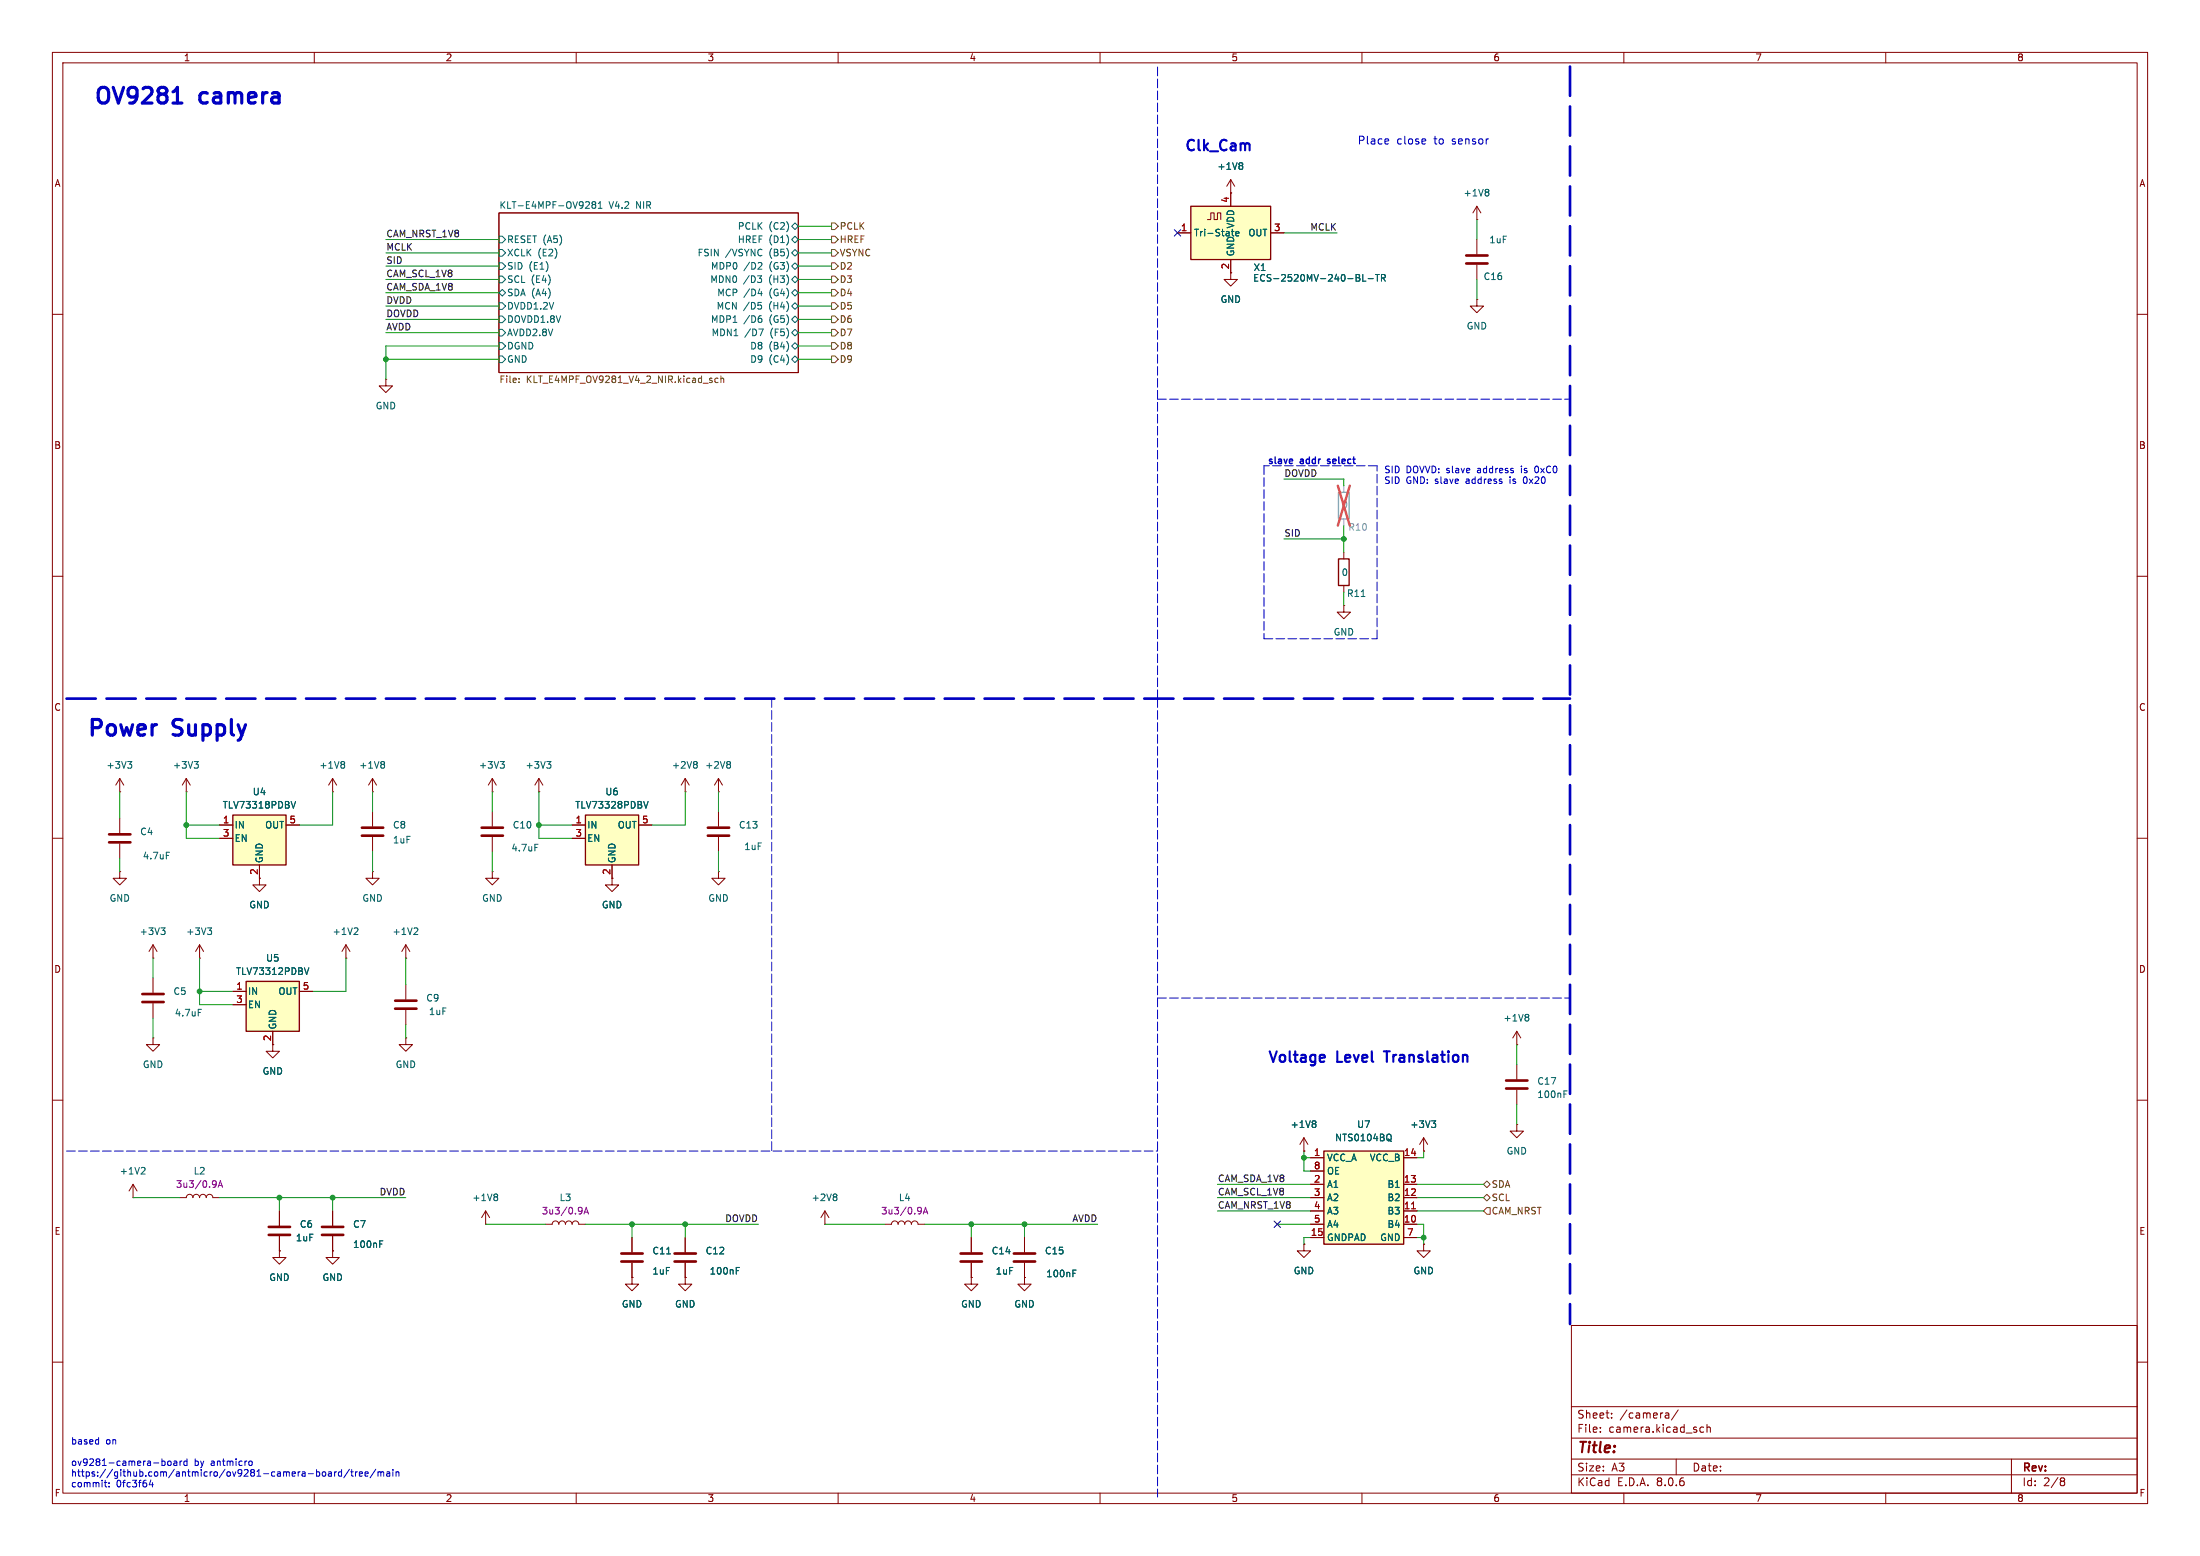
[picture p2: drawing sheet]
<svg xmlns="http://www.w3.org/2000/svg" width="420mm" height="297mm" viewBox="0 0 420 297" stroke-linecap="round" stroke-linejoin="round" font-family="sans-serif">
<g fill="none" stroke="#840000" stroke-width=".19">
<path d="M10 10h400v277h-400zM12 12h396v273h-396zM60 10v2M110 10v2M160 10v2M210 10v2M260 10v2M310 10v2M360 10v2M234.9 36.8h.1M234.9 34.3l-.7 1.3M234.9 34.3v2.5"/>
<path d="M234.9 34.3l.8 1.3M10 60h2M95.2 40.6h57.2v30.5h-57.2zM234.9 52.1v1.2h1.3l-1.3 1.3-1.2-1.3h1.2M408 60h2M10 110h2M256.5 105.4v1.3M256.5 111.8v1.2M408 110h2M10 160h2M408 160h2M77.5 198.1v1.3h1.2l-1.2 1.3-1.3-1.3h1.3"/>
<path d="M77.5 198.1h.1M77.5 188v2.8M77.5 192.8v2.8M10 210h2M408 210h2M25.4 228.6h.1M25.4 226.1l-.8 1.2M25.4 226.1v2.5M25.4 226.1l.8 1.2M53.3 238.8v1.2h1.3l-1.3 1.3-1.2-1.3h1.2M53.3 238.8h.1M53.3 231.1v2.8"/>
<path d="M53.3 236v2.8M63.5 238.8v1.2h1.3l-1.3 1.3-1.3-1.3h1.3M63.5 238.8h.1M63.5 231.1v2.8M63.5 236v2.8M92.7 233.7h.1M92.7 231.1l-.8 1.3M92.7 231.1v2.6M92.7 231.1l.8 1.3M104.1 233.7h1.3a.64 .64 0 0 1 .6-.7 .64 .64 0 0 1 .7 .7 .64 .64 0 0 1 .6-.7 .64 .64 0 0 1 .6 .7 .64 .64 0 0 1 .7-.7 .64 .64 0 0 1 .6 .7 .64 .64 0 0 1 .7-.7 .64 .64 0 0 1 .6 .7h1.3M10 260h2M120.6 243.8v1.3h1.3l-1.3 1.3-1.2-1.3h1.2"/>
<path d="M120.6 243.8h.1M300 253h108v32h-108zM408 260h2M300 278.5h108M300 274.5h108M300 268.5h108M305.5 273.2v.2M305.5 272.5v.1M307.7 270.5v.2M307.7 269.8v.1M318.1 269.7l.4 .1 .1 .9M318.6 270.6l-.5 .1"/>
<path d="M318.6 270l-.5 .1M320 278.5v3M320.4 269.1l-1.3 1.9M325.2 272.5l-.4-.1-.3 .3 .2 .6h.5M325.9 272.5l.2-.1 .3 .1 .1 .9M325.9 271.9v1.5M384 278.5v6.5M60 285v2M110 285v2M160 285v2M210 285v2M260 285v2"/>
<path d="M300 281.5h108M310 285v2M360 285v2M393.6 282.1h.3l.3 .3-.3 .3M393.6 282.7h.3M393.9 282.7l.2 .2 .1 .4-.3 .3h-.3"/>
</g>
<g fill="none" stroke="#006464" stroke-width=".19">
<path d="M112.3 38.5l.2 .2v.3l-.8 .8h.8M113.3 39l-.3 .3 .1 .3 .2 .2 .3-.1 .1-.2v-.3l-.2-.2M113.3 39l-.3-.2 .3-.3h.2l.2 .2-.2 .3M113.3 39h.2M114.2 39.8h.7M114.2 38.9l.4-.4v1.3M237 31.1l.2 .2-.2 .3 .2 .1v.4l-.2 .2M95.2 57.8h.7l.6 .6-.6 .7h-.7zM95.2 50.2h.7l.6 .6-.6 .6h-.7zM95.2 47.6h.7l.6 .7-.6 .6h-.7zM95.2 55.9l.7-.7 .6 .7-.6 .6zM95.2 52.7h.7l.6 .6-.6 .7h-.7z"/>
<path d="M95.2 45.1h.7l.6 .6-.6 .7h-.7zM144.6 52.6h.8l-.4 .5M144.7 57.7h.6M144.7 56h.8M145.2 58.2l.2 .3v.3l-.2 .2M145.2 53.1l.2 .3v.3l-.2 .2M145.2 50.1l.3 .3-.1 .3-.7 .7h.8M145.3 55.6v.9M151.1 58.4l.7-.6 .6 .6-.6 .7zM151.1 53.3l.7-.6 .6 .6-.6 .7zM151.1 55.9l.7-.7 .6 .7-.6 .6zM151.1 50.8l.7-.6 .6 .6-.6 .6z"/>
<path d="M151.1 45.7l.7-.6 .6 .6-.6 .7zM151.1 48.3l.7-.7 .6 .7-.6 .6zM151.8 42.5l.6 .7-.6 .6-.7-.6zM95.2 60.3h.7l.6 .7-.6 .6h-.7zM95.2 62.9h.7l.6 .6-.6 .6h-.7zM95.2 65.4h.7l.6 .6-.6 .7h-.7zM95.2 67.9h.7l.6 .7-.6 .6h-.7zM144.9 62.8h.8l-.5 1.3M145.1 60.3h.2M145.2 60.8l.3 .2v.3l-.3 .2M151.1 68.6l.7-.7 .6 .7-.6 .6zM151.1 66l.7-.6 .6 .6-.6 .7z"/>
<path d="M151.1 61l.7-.7 .6 .7-.6 .6zM151.8 62.9l.6 .6-.6 .6-.7-.6zM259.9 113.9h.7M27.5 222.8l.2 .3-.1 .3-.7 .7h.8M72.5 237.5h.4M72.5 236.8h.6M94.8 227.9l.2 .3-.2 .3 .2 .2v.2l-.2 .3"/>
</g>
<path d="M99.1 72.9v.1M99.1 72.2v.2M137.1 72.2h-.4l-.2 .2 .1 .6h.5M137.6 72.3l.2-.1h.3l.1 .8M137.6 71.8v1.2" fill="none" stroke="#725600" stroke-width=".19"/>
<path d="M255.5 94h2.1v5.1h-2.1z" fill="none" stroke="#a1a1a1" stroke-width=".25"/>
<path d="M256.5 92.7v1.3M256.5 99.1v1.2" fill="none" stroke="#a1a1a1" stroke-width=".19"/>
<path d="M255.4 92.7l2.3 7.6M257.7 92.7l-2.3 7.6" fill="none" stroke="#e65255" stroke-width=".46"/>
<path d="M75.4 192.5h4.1M75.4 191h4.1M51.3 235.7h4.1M51.3 234.2h4.1M61.5 235.7h4M61.5 234.2h4" fill="none" stroke="#840000" stroke-width=".51"/>
<path d="M255.5 106.7h2.1v5.1h-2.1z" fill="none" stroke="#840000" stroke-width=".25"/>
<path d="M111 230.5l.1 .7-.2 .4M111.1 231l-.1 .2M111.5 231.7l.4-1.3 .4 1.3M111.6 231.4h.6" fill="none" stroke="#840084" stroke-width=".19"/>
<path d="M227.3 39.4h15.3v10.1h-15.3z" fill="#ffffc2"/>
<path d="M227.3 39.4h15.3v10.1h-15.3z" fill="none" stroke="#840000" stroke-width=".25"/>
<path d="M234.9 36.8v2.6M224.8 44.5h2.5M230.5 41.9h.6v-1.3h.7v1.3h.6v-1.3h.6v1.3M234.9 49.5v2.6M242.6 44.5h2.5M29.2 198.1v1.3h1.3l-1.3 1.3-1.3-1.3h1.3M29.2 198.1h.1M52.1 199.4v1.3h1.2l-1.2 1.2-1.3-1.2h1.3M248.9 237.5v1.3h1.3l-1.3 1.2-1.3-1.2h1.3M248.9 237.5h.1" fill="none" stroke="#840000" stroke-width=".19"/>
<path d="M235.3 43.8v1M236 44.2l-.1 .6M236.3 44.2l.2 .3-.6 .1M236.5 45h-.2M260.2 52.4v1.3h.6M261.2 53.2h1M262.6 52.4h.7M262.9 52.4v1.3M263.7 53.1l.6-.1 .2-.2-.1-.3-.7-.1v1.3M264 53.1l.5 .6" fill="none" stroke="#006464" stroke-width=".19"/>
<path d="M252.7 219.7h15.3v17.8h-15.3z" fill="#ffffc2"/>
<path d="M252.7 219.7h15.3v17.8h-15.3z" fill="none" stroke="#840000" stroke-width=".25"/>
<g fill="none" stroke="#840000" stroke-width=".19">
<path d="M281.9 39.4v2.5M281.9 39.4l-.7 1.2M281.9 39.4l.8 1.2M281.9 41.9h.1M281.9 57.2v1.2h1.3l-1.3 1.3-1.2-1.3h1.2M281.9 57.2h.1M281.9 45.7v2.8M281.9 50.5v2.8M73.7 72.4v1.3h1.2l-1.2 1.2-1.3-1.2h1.3M73.7 72.4h.1M256.5 115.6v1.2h1.3l-1.3 1.3-1.2-1.3h1.2M256.5 115.6h.1"/>
<path d="M35.6 151.1h.1M35.6 148.6l-.8 1.3M35.6 148.6v2.5M35.6 148.6l.7 1.3M137.2 154.9v2.8M137.2 159.8v2.8M248.9 219.7h.1M248.9 217.2l-.7 1.2M248.9 217.2v2.5M248.9 217.2l.8 1.2M271.8 219.7h.1M271.8 217.2l-.8 1.2"/>
<path d="M271.8 217.2v2.5M271.8 217.2l.7 1.2M120.6 236.2v2.8M130.8 236.2v2.8M185.4 236.2v2.8M195.6 236.2v2.8M250.2 221h2.5M250.2 233.7h2.5M250.2 231.1h2.5M250.2 228.6h2.5M250.2 226.1h2.5M250.2 236.2h2.5"/>
<path d="M250.2 223.5h2.5M268 221h2.5M268 233.7h2.5M268 231.1h2.5M268 228.6h2.5M268 226.1h2.5M268 236.2h2.5M271.8 237.5v1.3h1.2l-1.2 1.2-1.3-1.2h1.3M271.8 237.5h.1M120.6 241v2.8M130.8 243.8v1.3h1.3l-1.3 1.3-1.3-1.3h1.3M130.8 243.8h.1"/>
<path d="M130.8 241v2.8M185.4 243.8v1.3h1.3l-1.3 1.3-1.3-1.3h1.3M185.4 243.8h.1M185.4 241v2.8M195.6 243.8v1.3h1.2l-1.2 1.3-1.3-1.3h1.3M195.6 243.8h.1M195.6 241v2.8"/>
</g>
<path d="M269.5 230.7h.7" fill="none" stroke="#a90000" stroke-width=".19"/>
<g fill="none" stroke="#006464" stroke-width=".19">
<path d="M284 36.1l.2 .3-.2 .3 .2 .2v.3l-.2 .2M37.1 145.4h.8l-.5 .4M37.6 145.8l.3 .3v.3l-.3 .2M251 213.9l.2 .3-.2 .3 .2 .2v.3l-.2 .2M265.2 217.5l.2 .2M265.3 216.5h.1a.91 .91 0 0 1 0 1.2M265.4 217.7l.2 .2M265.4 217.7h-.1M273.3 213.9h.8l-.4 .5M273.8 214.4l.3 .3v.3l-.3 .2M127.3 239.3h.7M140.6 242.5h.4"/>
<path d="M140.6 241.9h.6M204.8 243h.4M204.8 242.4h.6"/>
</g>
<path d="M279.9 50.3h4.1M279.9 48.8h4.1M135.1 159.5h4.1M135.1 158h4.1M118.6 239.3h4.1M128.8 239.3h4M183.4 239.3h4.1M193.5 239.3h4.1M118.6 240.8h4.1M128.8 240.8h4M183.4 240.8h4.1M193.5 240.8h4.1" fill="none" stroke="#840000" stroke-width=".51"/>
<path d="M47 187.3h10.1v9.6h-10.1z" fill="#ffffc2"/>
<path d="M47 187.3h10.1v9.6h-10.1z" fill="none" stroke="#840000" stroke-width=".25"/>
<g fill="none" stroke="#840000" stroke-width=".19">
<path d="M22.9 156.2v2.8M71.1 151.1h.1M71.1 148.6l-.7 1.3M71.1 148.6v2.5M71.1 148.6l.8 1.3M94 151.1h.1M94 148.6l-.8 1.3M94 148.6v2.5M94 154.9v2.8M94 159.8v2.8M94 148.6l.7 1.3M102.9 151.1h.1"/>
<path d="M102.9 148.6l-.8 1.3M102.9 148.6v2.5M102.9 148.6l.7 1.3M130.8 151.1h.1M130.8 148.6l-.8 1.3M130.8 148.6v2.5M130.8 148.6l.8 1.3M137.2 151.1h.1M137.2 148.6l-.8 1.3M137.2 148.6v2.5M137.2 148.6l.7 1.3M22.9 166.4v1.2h1.2l-1.2 1.3-1.3-1.3h1.3"/>
<path d="M22.9 166.4h.1M22.9 161v2.8M116.8 167.6v1.3h1.3l-1.3 1.3-1.2-1.3h1.2M137.2 166.4v1.2h1.2l-1.2 1.3-1.3-1.3h1.3M137.2 166.4h.1M29.2 182.9h.1M29.2 180.3v2.6M29.2 186.7v2.8M29.2 191.5v2.8M29.2 180.3l-.8 1.3M29.2 180.3l.8 1.3M38.1 182.9h.1"/>
<path d="M38.1 180.3l-.8 1.3M38.1 180.3v2.6M38.1 180.3l.8 1.3M44.4 189.2h2.6M44.4 191.8h2.6M52.1 196.9v2.5M57.1 189.2h2.6M77.5 182.9h.1M77.5 180.3l-.8 1.3M77.5 180.3v2.6M77.5 180.3l.7 1.3M289.6 199.4h.1"/>
<path d="M289.6 196.9v2.5M289.6 196.9l-.8 1.2M289.6 196.9l.7 1.2M289.6 214.6v1.3h1.2l-1.2 1.3-1.3-1.3h1.3M289.6 214.6h.1M289.6 203.2v2.8M289.6 208v2.8M34.3 228.6h1.3a.64 .64 0 0 1 .6-.6 .64 .64 0 0 1 .6 .6 .64 .64 0 0 1 .7-.6 .64 .64 0 0 1 .6 .6 .64 .64 0 0 1 .6-.6 .64 .64 0 0 1 .7 .6 .64 .64 0 0 1 .6-.6 .64 .64 0 0 1 .6 .6h1.3M157.5 233.7h.1M157.5 231.1l-.8 1.3M157.5 231.1v2.6M157.5 231.1l.7 1.3"/>
<path d="M168.9 233.7h1.3a.64 .64 0 0 1 .6-.7 .64 .64 0 0 1 .6 .7 .64 .64 0 0 1 .7-.7 .64 .64 0 0 1 .6 .7 .64 .64 0 0 1 .7-.7 .64 .64 0 0 1 .6 .7 .64 .64 0 0 1 .6-.7 .64 .64 0 0 1 .7 .7h1.2"/>
</g>
<g fill="none" stroke="#006464" stroke-width=".19">
<path d="M73.2 145.4l.2 .2-.2 .3 .2 .2v.3l-.2 .2M95.5 145.4h.8l-.4 .4M96 145.8l.3 .3v.3l-.3 .2M104.4 145.4h.8l-.5 .4M104.9 145.8l.3 .3v.3l-.3 .2M132.9 145.4l.2 .2-.2 .3 .2 .2v.3l-.2 .2M139.2 145.4l.3 .2-.3 .3 .3 .2v.3l-.3 .2M30.7 177.1h.8l-.4 .5M31.3 177.6l.2 .2v.3l-.2 .3M31.8 162.7h.6M39.6 177.1h.8l-.4 .5M40.2 177.6l.2 .2v.3l-.2 .3"/>
<path d="M79.5 177.1l.3 .3-.1 .3-.7 .7h.8M102.1 161.2h.6M37.8 192.7h.7M58.1 184.7l.4 1.3 .5-1.3M291.6 193.6l.3 .3-.3 .3 .3 .2v.2l-.3 .3M298.6 208.8h.4M298.6 208.2h.6M159.5 227.9l.3 .3-.3 .3 .3 .2v.2l-.3 .3"/>
</g>
<path d="M20.8 159.3h4.1M91.9 159.5h4.1M91.9 158h4.1M20.8 160.8h4.1M27.2 191.3h4M27.2 189.7h4M287.5 207.8h4.1M287.5 206.2h4.1" fill="none" stroke="#840000" stroke-width=".51"/>
<path d="M41.2 225.4l.1 .7-.2 .4M41.3 225.9l-.1 .2M41.6 226.6l.5-1.2 .4 1.2M41.8 226.3h.6M175.8 230.5l.1 .7-.2 .4M175.9 231l-.1 .2M176.3 231.7l.4-1.3 .4 1.3M176.4 231.4h.6" fill="none" stroke="#840084" stroke-width=".19"/>
<path d="M111.8 155.6h10.1v9.5h-10.1z" fill="#ffffc2"/>
<path d="M111.8 155.6h10.1v9.5h-10.1z" fill="none" stroke="#840000" stroke-width=".25"/>
<g fill="none" stroke="#840000" stroke-width=".19">
<path d="M22.9 151.1h.1M22.9 148.6l-.8 1.3M22.9 148.6v2.5M22.9 148.6l.7 1.3M63.5 151.1h.1M63.5 148.6l-.8 1.3M63.5 148.6v2.5M63.5 148.6l.8 1.3M71.1 154.9v2.8M71.1 159.8v2.8M109.2 157.5h2.6M121.9 157.5h2.6"/>
<path d="M49.5 167.6v1.3h1.3l-1.3 1.3-1.2-1.3h1.2M71.1 166.4v1.2h1.3l-1.3 1.3-1.3-1.3h1.3M71.1 166.4h.1M94 166.4v1.2h1.2l-1.2 1.3-1.3-1.3h1.3M94 166.4h.1M109.2 160h2.6M116.8 165.1v2.5M66 182.9h.1M66 180.3l-.7 1.3M66 180.3v2.6M66 180.3l.8 1.3"/>
</g>
<path d="M24.4 145.4h.8l-.5 .4M24.9 145.8l.3 .3v.3l-.3 .2M65.6 145.4l.2 .2-.2 .3 .2 .2v.3l-.2 .2M122.9 153l.4 1.2 .4-1.2M68.1 177.1l.2 .3v.3l-.7 .7h.7" fill="none" stroke="#006464" stroke-width=".19"/>
<path d="M69.1 159.5h4.1M69.1 158h4.1" fill="none" stroke="#840000" stroke-width=".51"/>
<path d="M44.4 155.6h10.2v9.5h-10.2z" fill="#ffffc2"/>
<path d="M44.4 155.6h10.2v9.5h-10.2z" fill="none" stroke="#840000" stroke-width=".25"/>
<g fill="none" stroke="#840000" stroke-width=".19">
<path d="M234.9 36.8h.1M234.9 36.8v2.6M224.8 44.5h2.5M234.9 49.5v2.6M242.6 44.5h2.5M41.9 157.5h2.5M54.6 157.5h2.5M109.2 157.5h2.6M121.9 157.5h2.6M41.9 160h2.5M49.5 165.1v2.5M109.2 160h2.6"/>
<path d="M116.8 165.1v2.5M44.4 189.2h2.6M44.4 191.8h2.6M52.1 196.9v2.5M57.1 189.2h2.6M248.9 219.7h.1M271.8 219.7h.1M53.3 238.8h.1M53.3 231.1v2.8M53.3 236v2.8M63.5 238.8h.1M63.5 231.1v2.8"/>
<path d="M63.5 236v2.8M120.6 236.2v2.8M130.8 236.2v2.8M185.4 236.2v2.8M195.6 236.2v2.8M248.9 237.5h.1M250.2 221h2.5M250.2 233.7h2.5M250.2 231.1h2.5M250.2 228.6h2.5M250.2 226.1h2.5M250.2 236.2h2.5"/>
<path d="M250.2 223.5h2.5M268 221h2.5M268 233.7h2.5M268 231.1h2.5M268 228.6h2.5M268 226.1h2.5M268 236.2h2.5M271.8 237.5h.1M120.6 243.8h.1M120.6 241v2.8M130.8 243.8h.1M130.8 241v2.8"/>
<path d="M185.4 243.8h.1M185.4 241v2.8M195.6 243.8h.1M195.6 241v2.8"/>
</g>
<g fill="none" stroke="#006464" stroke-width=".19">
<path d="M237 31.1l.2 .2-.2 .3 .2 .1v.4l-.2 .2M235.3 43.8v1M236 44.2l-.1 .6M236.3 44.2l.2 .3-.6 .1M236.5 45h-.2M260.2 52.4v1.3h.6M261.2 53.2h1M262.6 52.4h.7M262.9 52.4v1.3M263.7 53.1l.6-.1 .2-.2-.1-.3-.7-.1v1.3M264 53.1l.5 .6M55.6 153l.4 1.2 .4-1.2"/>
<path d="M122.9 153l.4 1.2 .4-1.2M58.1 184.7l.4 1.3 .5-1.3M251 213.9l.2 .3-.2 .3 .2 .2v.3l-.2 .2M265.2 217.5l.2 .2M265.3 216.5h.1a.91 .91 0 0 1 0 1.2M265.4 217.7l.2 .2M265.4 217.7h-.1M273.3 213.9h.8l-.4 .5M273.8 214.4l.3 .3v.3l-.3 .2M72.5 237.5h.4M72.5 236.8h.6M127.3 239.3h.7"/>
<path d="M140.6 242.5h.4M140.6 241.9h.6M204.8 243h.4M204.8 242.4h.6"/>
</g>
<g fill="none" stroke="#725600" stroke-width=".19">
<path d="M158.7 57.8h.7l.6 .6-.6 .7h-.7zM158.7 55.2h.7l.6 .7-.6 .6h-.7zM158.7 52.7h.7l.6 .6-.6 .7h-.7zM158.7 50.2h.7l.6 .6-.6 .6h-.7zM158.7 42.5h.7l.6 .7-.6 .6h-.7zM158.7 45.1h.7l.6 .6-.6 .7h-.7zM158.7 47.6h.7l.6 .7-.6 .6h-.7zM158.7 62.9h.7l.6 .6-.6 .6h-.7zM158.7 60.3h.7l.6 .7-.6 .6h-.7zM158.7 65.4h.7l.6 .6-.6 .7h-.7zM158.7 67.9h.7l.6 .7-.6 .6h-.7zM283.2 226.1l.6-.7 .7 .7-.7 .6z"/>
<path d="M283.2 228.6l.6-.6 .7 .6-.7 .6zM283.8 230.5h.7v1.3h-.7l-.6-.7z"/>
</g>
<g fill="none" stroke="#0000c2" stroke-width=".19">
<path d="M264.9 26.5l.2 .4-.7 .1M265 27.4l-.1 .1M272.1 26.6l.1 .3-.7 .1M290.9 91.1l-.1 .7 .2 .4M293.1 89.1l-.1 .4 .1 .6M18.7 274.8l.1 .1M18.8 274.4v1.2M18.8 275.6h-.1M31.3 278.9l.2 .2v.4l-.2 .2M32.1 279l.1-.1 .4 .1 .1 .5-.1 .2h-.4l-.1-.1zM33.2 278.9h.5l.1 .8M33.8 279.2h-.5l-.1 .2 .1 .3h.5"/>
<path d="M34.4 278.9v.8M34.7 278.9l-.3 .2M35.7 278.9h-.4l-.2 .2 .1 .6h.5M35.7 278.5v1.2M47.6 278.9h.3l.3 .2-.2 .6h-.4M20.1 283.6l.3 .2M20.8 283.7v.1M20.8 283v.2M28.8 282.5l-.3 .9h.8M29.1 283v.8M60.9 281l.1 .2-.1 .5M61.6 281l.3-.1 .3 .3v.3l-.3 .3-.3-.1-.1-.2z"/>
<path d="M62.7 281h.5l.1 .8M63.3 281.2l-.5 .1-.1 .2 .1 .3 .5-.1M63.9 280.9v.9M64.2 280.9l-.3 .3M65.2 281l-.4-.1-.2 .3 .1 .5h.5M65.2 280.5v1.3M66.7 280.4l-1.1 1.7M67 280.9h.4M67.1 280.5v1.1l.3 .2M67.9 280.9v.9M68.2 280.9l-.3 .3M68.6 281.4l.6-.2-.1-.2-.3-.1-.2 .2 .1 .6h.4"/>
<path d="M69.7 281.4l.6-.2-.1-.2-.3-.1-.2 .2v.6h.5M71.7 280.4l-1 1.7M72.2 281l.3-.1 .2 .2M72.2 280.9v.9M72.7 281.1l.2-.2 .3 .1 .1 .8M72.7 281.1v.7M73.9 281h.4l.1 .8M74.4 281.2l-.4 .1-.2 .2 .2 .3 .4-.1M75 280.5v.1M75 280.9v.9M75.6 281l.2-.1 .3 .1 .1 .8M75.6 280.9v.9"/>
</g>
<path d="M264.2 200.7h1.1" fill="none" stroke="#0000c2" stroke-width=".4"/>
<path d="M33 19.7h1.7M33.6 17.1l.3-.4v3" fill="none" stroke="#0000c2" stroke-width=".6"/>
<path d="M253.4 88.4l.1 .1M253.5 87.7v.3" fill="none" stroke="#0000c2" stroke-width=".25"/>
<path d="M221 76.2h78.7M241.3 88.9v33M262.9 88.9h-21.6M147.3 133.4v86.3M221 133.4v-120.7M221 133.4v152.3M241.3 121.9h21.6M262.9 121.9v-33M221 190.5h78.7M12.7 219.7h208.3" fill="none" stroke="#0000c2" stroke-width=".19" stroke-dasharray="1.7 .6"/>
<path d="M299.7 12.7v240M12.7 133.4h287" fill="none" stroke="#0000c2" stroke-width=".51" stroke-dasharray="5.6 2"/>
<g fill="none" stroke="#009600" stroke-width=".19">
<path d="M73.7 45.7h21.5M73.7 58.4h21.5M73.7 55.9h21.5M73.7 53.3h21.5M73.7 48.3h21.5M73.7 50.8h21.5M152.4 45.7h6.3M152.4 43.2h6.3M152.4 58.4h6.3M152.4 55.9h6.3M152.4 53.3h6.3M152.4 48.3h6.3"/>
<path d="M152.4 50.8h6.3M245.1 44.5h10.2M281.9 41.9v3.8M281.9 53.3v3.9M73.7 63.5h21.5M73.7 68.6h21.5M73.7 61h21.5M95.2 66h-21.5v6.4M152.4 63.5h6.3M152.4 66h6.3M152.4 68.6h6.3M152.4 61h6.3"/>
<path d="M245.1 91.4h11.4v1.3M245.1 102.9h11.4M256.5 100.3v5.1M256.5 113v2.6M22.9 151.1v5.1M35.6 157.5h6.3M35.6 151.1v8.9h6.3M63.5 151.1v6.4h-6.4M71.1 151.1v3.8M94 151.1v3.8M102.9 157.5h6.3M102.9 151.1v8.9h6.3"/>
<path d="M130.8 151.1v6.4h-6.3M137.2 151.1v3.8M22.9 163.8v2.6M71.1 162.6v3.8M94 162.6v3.8M137.2 162.6v3.8M29.2 182.9v3.8M29.2 194.3v3.8M38.1 189.2h6.3M38.1 182.9v8.9h6.3M66 182.9v6.3h-6.3M77.5 182.9v5.1"/>
<path d="M77.5 195.6v2.5M289.6 199.4v3.8M248.9 219.7v3.8h1.3M271.8 219.7v1.3h-1.3M289.6 210.8v3.8M25.4 228.6h8.9M41.9 228.6h35.6M53.3 228.6v2.5M63.5 228.6v2.5M92.7 233.7h11.4M111.8 233.7h33M120.6 233.7v2.5"/>
<path d="M130.8 233.7v2.5M157.5 233.7h11.4M176.5 233.7h33M185.4 233.7v2.5M195.6 233.7v2.5M232.4 228.6h17.8M232.4 226.1h17.8M232.4 231.1h17.8M243.8 233.7h6.4M248.9 221h1.3M250.2 236.2h-1.3v1.3M270.5 233.7h1.3v3.8"/>
<path d="M270.5 228.6h12.7M270.5 226.1h12.7M270.5 236.2h1.3M270.5 231.1h12.7"/>
</g>
<path d="M224.2 43.8l1.2 1.3M225.4 43.8l-1.2 1.3M243.2 233.1l1.2 1.2M244.4 233.1l-1.2 1.2" fill="none" stroke="#000084" stroke-width=".19"/>
<path d="M269.5 230.7h.7" fill="none" stroke="#a90000" stroke-width=".19"/>
<g fill="#009600" stroke="#009600" stroke-width=".19">
<circle cx="38.1" cy="189.2" r=".46"/>
<circle cx="35.6" cy="157.5" r=".46"/>
<circle cx="256.5" cy="102.9" r=".46"/>
<circle cx="195.6" cy="233.7" r=".46"/>
<circle cx="185.4" cy="233.7" r=".46"/>
<circle cx="271.8" cy="236.2" r=".46"/>
<circle cx="73.7" cy="68.6" r=".46"/>
<circle cx="130.8" cy="233.7" r=".46"/>
<circle cx="63.5" cy="228.6" r=".46"/>
<circle cx="53.3" cy="228.6" r=".46"/>
<circle cx="120.6" cy="233.7" r=".46"/>
<circle cx="248.9" cy="221" r=".46"/>
<circle cx="102.9" cy="157.5" r=".46"/>
</g>
<g font-size="4.2" fill="#0000c2">
<text x="17.8" y="20.1">OV9281</text>
<text x="38.4" y="20.1">camera</text>
<text x="16.5" y="140.7">Power</text>
<text x="33.3" y="140.7">Supply</text>
</g>
<g font-size="2.8" fill="#0000c2">
<text x="226.1" y="29">Clk_Cam</text>
<text x="241.9" y="203">Voltage</text>
<text x="255.4" y="203">Level</text>
<text x="265.3" y="203">Translation</text>
</g>
<text font-size="2.8" fill="#840000" x="301" y="277.9">Title:</text>
<g font-size="2.1" fill="#0000c2">
<text x="259.1" y="27.7">Place</text>
<text x="266.6" y="27.7">close</text>
<text x="273.8" y="27.7">to</text>
<text x="277.3" y="27.7">sensor</text>
</g>
<g font-size="2.1" fill="#840000">
<text x="301" y="273.7">File:</text>
<text x="301" y="271">Sheet:</text>
<text x="307.1" y="273.7">camera.kicad_sch</text>
<text x="309.2" y="271">/camera/</text>
<text x="301" y="281.1">Size:</text>
<text x="307.6" y="281.1">A3</text>
<text x="323" y="281.1">Date:</text>
<text x="386" y="281.3">Rev:</text>
<text x="301" y="283.9">KiCad</text>
<text x="308.7" y="283.9">E.D.A.</text>
<text x="316.3" y="283.9">8.0.6</text>
<text x="386" y="283.9">Id:</text>
<text x="390.1" y="283.9">2/8</text>
</g>
<g font-size="1.8" fill="#840000">
<text x="35" y="11.9">1</text>
<text x="85" y="11.9">2</text>
<text x="135" y="11.9">3</text>
<text x="185" y="11.9">4</text>
<text x="235" y="11.9">5</text>
<text x="285" y="11.9">6</text>
<text x="335" y="11.9">7</text>
<text x="385" y="11.9">8</text>
<text x="10.3" y="35.9">A</text>
<text x="408.3" y="35.9">A</text>
<text x="234.7" y="51.5" transform="rotate(-90 234.7 51.5)">2</text>
<text x="10.3" y="85.9">B</text>
<text x="408.2" y="85.9">B</text>
<text x="10.3" y="135.9">C</text>
<text x="408.2" y="135.9">C</text>
<text x="49.3" y="167.1" transform="rotate(-90 49.3 167.1)">2</text>
<text x="116.6" y="167.1" transform="rotate(-90 116.6 167.1)">2</text>
<text x="10.3" y="185.9">D</text>
<text x="408.2" y="185.9">D</text>
<text x="10.3" y="235.9">E</text>
<text x="408.3" y="235.9">E</text>
<text x="10.3" y="285.9">F</text>
<text x="35" y="286.9">1</text>
<text x="85" y="286.9">2</text>
<text x="135" y="286.9">3</text>
<text x="185" y="286.9">4</text>
<text x="235" y="286.9">5</text>
<text x="285" y="286.9">6</text>
<text x="335" y="286.9">7</text>
<text x="385" y="286.9">8</text>
<text x="408.3" y="285.9">F</text>
</g>
<g font-size="1.8" fill="#006464">
<text x="232.3" y="32.6">+1V8</text>
<text x="95.2" y="39.9">KLT-E4MPF-OV9281</text>
<text x="116.3" y="39.9">V4.2</text>
<text x="121.5" y="39.9">NIR</text>
<text x="279.3" y="37.7">+1V8</text>
<text x="96.7" y="46.6">RESET (A5)</text>
<text x="140.8" y="44">PCLK</text>
<text x="140.8" y="46.6">HREF (D1)</text>
<text x="146.8" y="44">(C2)</text>
<text x="227.8" y="45.3">Tri-State</text>
<text x="235.8" y="43.7" transform="rotate(-90 235.8 43.7)">VDD</text>
<text x="238.2" y="45.3">OUT</text>
<text x="284.2" y="46.6">1uF</text>
<text x="96.7" y="51.7">SID</text>
<text x="96.7" y="49.1">XCLK</text>
<text x="101" y="51.7">(E1)</text>
<text x="102.7" y="49.1">(E2)</text>
<text x="133.1" y="49.1">FSIN</text>
<text x="135.6" y="51.7">MDP0</text>
<text x="138.5" y="49.1">/VSYNC</text>
<text x="142" y="51.7">/D2</text>
<text x="147" y="51.7">(G3)</text>
<text x="147" y="49.1">(B5)</text>
<text x="235.8" y="49" transform="rotate(-90 235.8 49)">GND</text>
<text x="239.1" y="53.9">ECS-2520MV-240-BL-TR</text>
<text x="239.2" y="51.9">X1</text>
<text x="283.1" y="53.6">C16</text>
<text x="96.7" y="59.3">DVDD1.2V</text>
<text x="96.7" y="56.7">SDA (A4)</text>
<text x="96.7" y="54.2">SCL (E4)</text>
<text x="135.5" y="54.2">MDN0</text>
<text x="136.7" y="59.3">MCN /D5</text>
<text x="136.8" y="56.7">MCP /D4</text>
<text x="141.9" y="54.2">/D3</text>
<text x="146.9" y="59.3">(H4)</text>
<text x="146.9" y="54.2">(H3)</text>
<text x="147" y="56.7">(G4)</text>
<text x="232.9" y="58">GND</text>
<text x="96.7" y="61.8">DOVDD1.8V</text>
<text x="96.7" y="64.4">AVDD2.8V</text>
<text x="135.6" y="61.8">MDP1</text>
<text x="135.7" y="64.4">MDN1</text>
<text x="142" y="61.8">/D6</text>
<text x="142.2" y="64.4">/D7</text>
<text x="147" y="61.8">(G5)</text>
<text x="147.2" y="64.4">(F5)</text>
<text x="279.9" y="63.1">GND</text>
<text x="96.7" y="66.9">DGND</text>
<text x="96.7" y="69.4">GND</text>
<text x="143.1" y="69.4">D9</text>
<text x="143.1" y="66.9">D8</text>
<text x="146.8" y="69.4">(C4)</text>
<text x="146.8" y="66.9">(B4)</text>
<text x="71.6" y="78.3">GND</text>
<text x="256" y="110.1">0</text>
<text x="257" y="114.1">R11</text>
<text x="254.5" y="121.5">GND</text>
<text x="20.2" y="146.9">+3V3</text>
<text x="32.9" y="146.9">+3V3</text>
<text x="60.9" y="146.9">+1V8</text>
<text x="68.5" y="146.9">+1V8</text>
<text x="91.3" y="146.9">+3V3</text>
<text x="100.2" y="146.9">+3V3</text>
<text x="128.2" y="146.9">+2V8</text>
<text x="134.5" y="146.9">+2V8</text>
<text x="42.4" y="154.5">TLV73318PDBV</text>
<text x="48.2" y="152">U4</text>
<text x="109.7" y="154.5">TLV73328PDBV</text>
<text x="115.5" y="152">U6</text>
<text x="26.7" y="159.6">C4</text>
<text x="44.7" y="158.3">IN</text>
<text x="44.7" y="160.9">EN</text>
<text x="50.5" y="158.3">OUT</text>
<text x="74.9" y="158.3">C8</text>
<text x="74.9" y="161.2">1uF</text>
<text x="97.8" y="158.3">C10</text>
<text x="112" y="158.3">IN</text>
<text x="112" y="160.9">EN</text>
<text x="117.8" y="158.3">OUT</text>
<text x="141" y="158.3">C13</text>
<text x="27.2" y="164.2">4.7uF</text>
<text x="50.4" y="164.8" transform="rotate(-90 50.4 164.8)">GND</text>
<text x="97.5" y="162.7">4.7uF</text>
<text x="117.7" y="164.8" transform="rotate(-90 117.7 164.8)">GND</text>
<text x="142" y="162.5">1uF</text>
<text x="20.8" y="172.3">GND</text>
<text x="47.5" y="173.6">GND</text>
<text x="69.1" y="172.3">GND</text>
<text x="91.9" y="172.3">GND</text>
<text x="114.8" y="173.6">GND</text>
<text x="135.1" y="172.3">GND</text>
<text x="26.6" y="178.7">+3V3</text>
<text x="35.5" y="178.7">+3V3</text>
<text x="63.4" y="178.7">+1V2</text>
<text x="74.8" y="178.7">+1V2</text>
<text x="50.7" y="183.7">U5</text>
<text x="33" y="190.1">C5</text>
<text x="45" y="186.3">TLV73312PDBV</text>
<text x="47.2" y="190.1">IN</text>
<text x="53.1" y="190.1">OUT</text>
<text x="81.3" y="191.4">C9</text>
<text x="33.3" y="194.2">4.7uF</text>
<text x="47.2" y="192.6">EN</text>
<text x="52.9" y="196.6" transform="rotate(-90 52.9 196.6)">GND</text>
<text x="81.8" y="194">1uF</text>
<text x="286.9" y="195.2">+1V8</text>
<text x="27.2" y="204.1">GND</text>
<text x="50" y="205.3">GND</text>
<text x="75.4" y="204.1">GND</text>
<text x="293.4" y="207.2">C17</text>
<text x="293.4" y="209.8">100nF</text>
<text x="246.3" y="215.5">+1V8</text>
<text x="259" y="215.5">U7</text>
<text x="269.1" y="215.5">+3V3</text>
<text x="253.2" y="221.8">VCC_A</text>
<text x="254.8" y="218">NTS0104BQ</text>
<text x="261.4" y="221.8">VCC_B</text>
<text x="287.5" y="220.6">GND</text>
<text x="22.8" y="224.4">+1V2</text>
<text x="36.9" y="224.4">L2</text>
<text x="253.2" y="226.9">A1</text>
<text x="253.2" y="224.4">OE</text>
<text x="264.8" y="226.9">B1</text>
<text x="90.1" y="229.5">+1V8</text>
<text x="106.7" y="229.5">L3</text>
<text x="154.8" y="229.5">+2V8</text>
<text x="171.5" y="229.5">L4</text>
<text x="253.2" y="229.5">A2</text>
<text x="253.2" y="232">A3</text>
<text x="264.8" y="232">B3</text>
<text x="264.8" y="229.5">B2</text>
<text x="56.4" y="237.1">1uF</text>
<text x="57.1" y="234.5">C6</text>
<text x="67.3" y="234.5">C7</text>
<text x="67.3" y="238.4">100nF</text>
<text x="124.5" y="239.6">C11</text>
<text x="134.6" y="239.6">C12</text>
<text x="189.2" y="239.6">C14</text>
<text x="199.4" y="239.6">C15</text>
<text x="253.2" y="237.1">GNDPAD</text>
<text x="253.2" y="234.5">A4</text>
<text x="263.4" y="237.1">GND</text>
<text x="264.8" y="234.5">B4</text>
<text x="51.3" y="244.7">GND</text>
<text x="61.5" y="244.7">GND</text>
<text x="124.5" y="243.5">1uF</text>
<text x="135.4" y="243.5">100nF</text>
<text x="190" y="243.5">1uF</text>
<text x="199.6" y="244">100nF</text>
<text x="246.9" y="243.4">GND</text>
<text x="269.7" y="243.4">GND</text>
<text x="118.6" y="249.8">GND</text>
<text x="128.8" y="249.8">GND</text>
<text x="183.4" y="249.8">GND</text>
<text x="193.5" y="249.8">GND</text>
</g>
<g font-size="1.8" fill="#a90000">
<text x="234.7" y="38.8" transform="rotate(-90 234.7 38.8)">4</text>
<text x="225.4" y="44.2">1</text>
<text x="243.1" y="44.2">3</text>
<text x="42.5" y="157.2">1</text>
<text x="42.5" y="159.8">3</text>
<text x="55.2" y="157.2">5</text>
<text x="109.8" y="157.2">1</text>
<text x="109.8" y="159.8">3</text>
<text x="122.5" y="157.2">5</text>
<text x="45" y="189">1</text>
<text x="45" y="191.5">3</text>
<text x="57.7" y="189">5</text>
<text x="51.8" y="198.8" transform="rotate(-90 51.8 198.8)">2</text>
<text x="250.8" y="220.7">1</text>
<text x="267.9" y="220.7">14</text>
<text x="250.8" y="225.8">2</text>
<text x="250.8" y="223.3">8</text>
<text x="267.9" y="225.8">13</text>
<text x="250.8" y="228.3">3</text>
<text x="250.8" y="230.9">4</text>
<text x="250.8" y="233.4">5</text>
<text x="267.9" y="233.4">10</text>
<text x="267.9" y="230.9">11</text>
<text x="267.9" y="228.3">12</text>
<text x="250.1" y="236">15</text>
<text x="268.5" y="236">7</text>
</g>
<g font-size="1.8" fill="#0f0f0f">
<text x="73.7" y="47.9">MCLK</text>
<text x="73.7" y="45.4">CAM_NRST_1V8</text>
<text x="250" y="44.1">MCLK</text>
<text x="73.7" y="53">CAM_SCL_1V8</text>
<text x="73.7" y="50.5">SID</text>
<text x="73.7" y="58.1">DVDD</text>
<text x="73.7" y="55.5">CAM_SDA_1V8</text>
<text x="73.7" y="63.2">AVDD</text>
<text x="73.7" y="60.6">DOVDD</text>
<text x="245.1" y="91.1">DOVDD</text>
<text x="245.1" y="102.5">SID</text>
<text x="232.4" y="225.7">CAM_SDA_1V8</text>
<text x="72.4" y="228.3">DVDD</text>
<text x="138.3" y="233.3">DOVDD</text>
<text x="204.6" y="233.3">AVDD</text>
<text x="232.4" y="228.3">CAM_SCL_1V8</text>
<text x="232.4" y="230.8">CAM_NRST_1V8</text>
</g>
<g font-size="1.8" fill="#725600">
<text x="160.2" y="44">PCLK</text>
<text x="160.2" y="46.6">HREF</text>
<text x="160.2" y="51.7">D2</text>
<text x="160.2" y="49.1">VSYNC</text>
<text x="160.2" y="59.3">D5</text>
<text x="160.2" y="56.7">D4</text>
<text x="160.2" y="54.2">D3</text>
<text x="160.2" y="64.4">D7</text>
<text x="160.2" y="61.8">D6</text>
<text x="160.2" y="66.9">D8</text>
<text x="160.2" y="69.4">D9</text>
<text x="95.2" y="73.4">File:</text>
<text x="100.5" y="73.4">KLT_E4MPF_OV9281_V4_2_NIR.kicad_sch</text>
<text x="284.7" y="226.9">SDA</text>
<text x="284.7" y="232">CAM_NRST</text>
<text x="284.7" y="229.5">SCL</text>
</g>
<g font-size="1.8" fill="#0000c2">
<text x="241.9" y="88.7">slave</text>
<text x="248.3" y="88.7">addr</text>
<text x="254" y="88.7">select</text>
<text x="264.2" y="90.5">SID</text>
<text x="264.2" y="92.6">SID</text>
<text x="268.4" y="90.5">DOVVD: slave</text>
<text x="268.4" y="92.6">GND: slave</text>
<text x="280.1" y="92.6">address</text>
<text x="282.3" y="90.5">address</text>
<text x="288.7" y="92.6">is</text>
<text x="290.9" y="90.5">is</text>
<text x="291.5" y="92.6">0x20</text>
<text x="293.7" y="90.5">0xC0</text>
<text x="13.5" y="275.9">based</text>
<text x="20.2" y="275.9">on</text>
<text x="13.5" y="280">ov9281-camera-board</text>
<text x="37.1" y="280">by</text>
<text x="40.4" y="280">antmicro</text>
<text x="13.5" y="282.1">https://github.com/antmicro/ov9281-camera-board/tree/main</text>
<text x="13.5" y="284.1">commit:</text>
<text x="22.2" y="284.1">0fc3f64</text>
</g>
<g font-size="1.8" fill="#989898">
<text x="256" y="97.2">0</text>
<text x="257.3" y="101.5">R10</text>
</g>
<g font-size="1.8" fill="#840084">
<text x="33.5" y="226.9">3u3/0.9A</text>
<text x="103.3" y="232">3u3/0.9A</text>
<text x="168.1" y="232">3u3/0.9A</text>
</g>
</svg>
